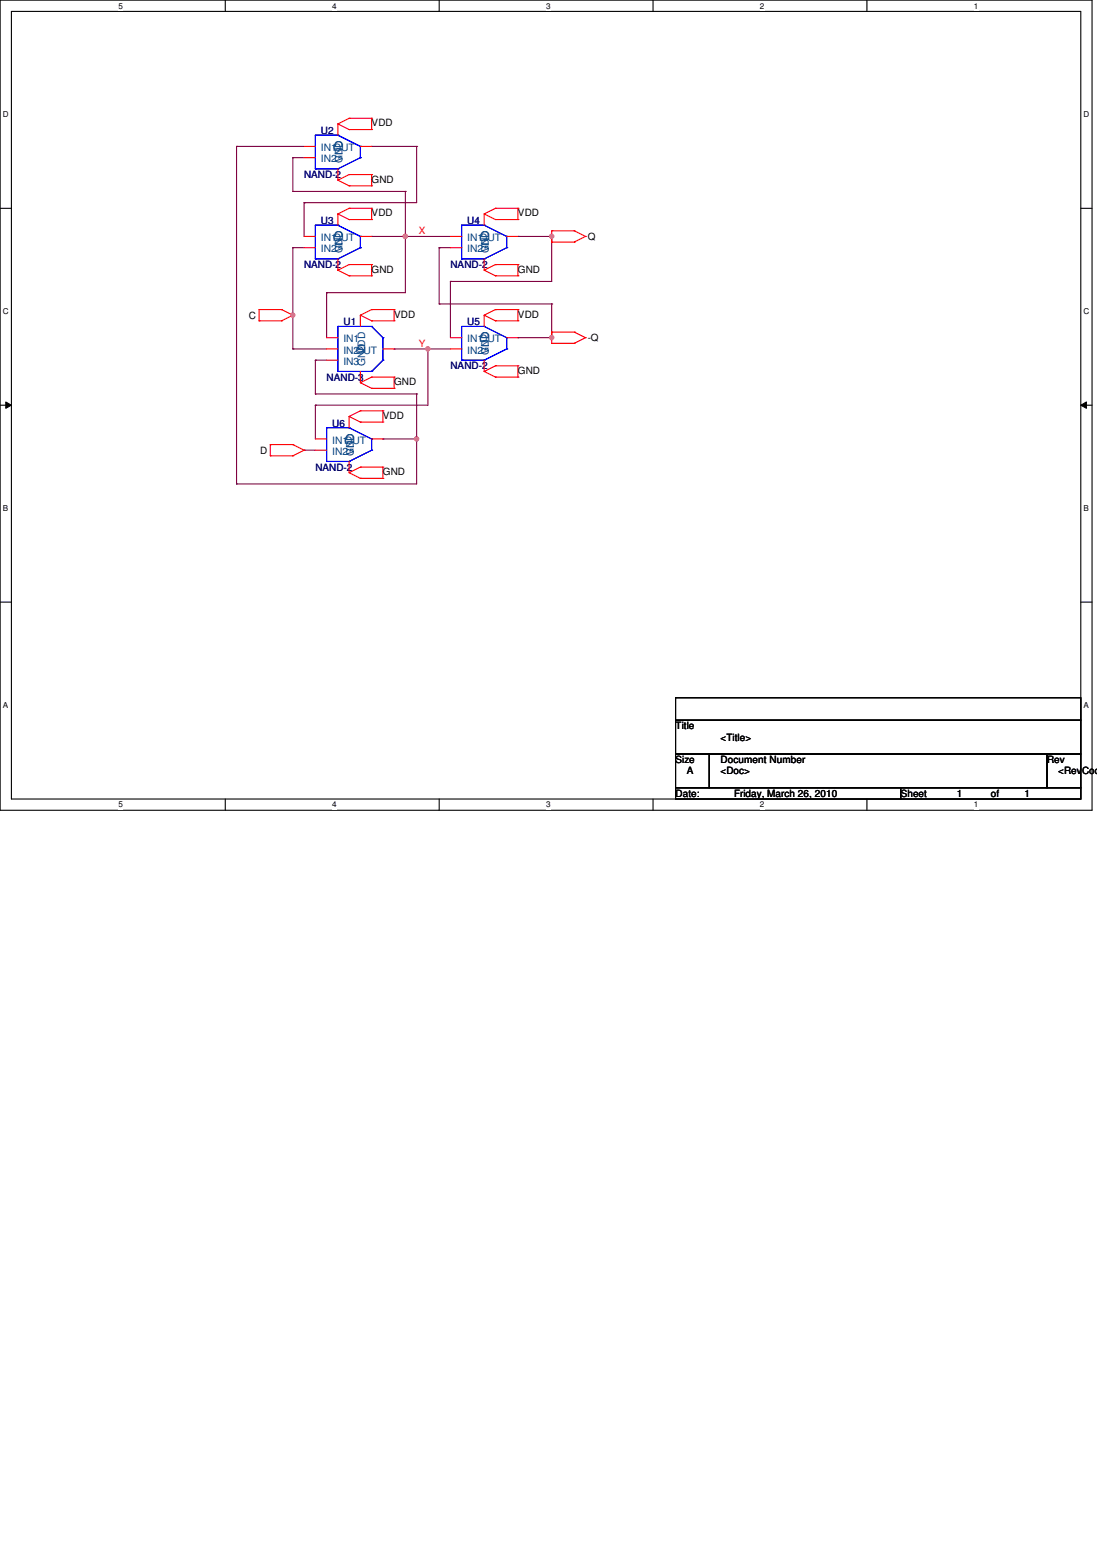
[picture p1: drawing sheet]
<svg xmlns="http://www.w3.org/2000/svg" width="297mm" height="420mm" viewBox="0 0 297 420" stroke-linecap="round" stroke-linejoin="round" font-family="sans-serif">
<path d="M0 0h295.7v219.5h-295.7zM3.1 3.1h289.6v213.4h-289.6z" fill="none" stroke="#000" stroke-width=".3"/>
<g fill="#fff">
<path d="M32 .3h1.2v2.5h-1.2z"/>
<path d="M32 216.7h1.2v2.5h-1.2z"/>
</g>
<path d="M61 0v3.1M61 216.5v3" fill="none" stroke="#000" stroke-width=".3"/>
<g fill="#fff">
<path d="M90 .3h1.1v2.5h-1.1z"/>
<path d="M90 216.7h1.1v2.5h-1.1z"/>
</g>
<path d="M118.9 0v3.1M118.9 216.5v3" fill="none" stroke="#000" stroke-width=".3"/>
<g fill="#fff">
<path d="M147.9 .3h1.2v2.5h-1.2z"/>
<path d="M147.9 216.7h1.2v2.5h-1.2z"/>
</g>
<path d="M176.8 0v3.1M176.8 216.5v3" fill="none" stroke="#000" stroke-width=".3"/>
<g fill="#fff">
<path d="M205.8 .3h1.2v2.5h-1.2z"/>
<path d="M205.8 216.7h1.2v2.5h-1.2z"/>
</g>
<path d="M234.7 0v3.1M234.7 216.5v3" fill="none" stroke="#000" stroke-width=".3"/>
<g fill="#fff">
<path d="M263.7 .3h1.2v2.5h-1.2z"/>
<path d="M263.7 216.7h1.2v2.5h-1.2z"/>
<path d="M.8 29.8h1.6v2.4h-1.6z"/>
<path d="M293.4 29.8h1.6v2.4h-1.6z"/>
<path d="M.8 83.1h1.6v2.5h-1.6z"/>
<path d="M293.4 83.1h1.6v2.5h-1.6z"/>
</g>
<path d="M0 56.4h3.1M292.7 56.4h3" fill="none" stroke="#000" stroke-width=".3"/>
<g fill="#fff">
<path d="M.8 136.4h1.4v2.5h-1.4z"/>
<path d="M293.4 136.4h1.5v2.5h-1.5z"/>
</g>
<path d="M0 109.8h3.1M292.7 109.8h3" fill="none" stroke="#000" stroke-width=".3"/>
<path d="M1.6 108.9l1.5 .9-1.5 .8zM292.7 109.8l1.5-.9v1.7z" fill="#000"/>
<path d="M1.6 108.9l1.5 .9-1.5 .8zM292.7 109.8l1.5-.9v1.7z" fill="none" stroke="#000" stroke-width=".27"/>
<g fill="#fff">
<path d="M.8 189.8h1.5v2.4h-1.5z"/>
<path d="M293.4 189.8h1.5v2.4h-1.5z"/>
</g>
<path d="M0 163.1h3.1M292.7 163.1h3" fill="none" stroke="#000" stroke-width=".3"/>
<g fill="none" stroke="#800040" stroke-width=".3">
<path d="M79.3 42.7h.1M79.3 51.9h.1M79.3 42.7h3M79.3 42.7v9.2M79.3 51.9h30.5M109.8 51.9h.1M109.8 51.9v12.2M118.9 67.1h.1M118.9 67.1v15.2M118.9 67.1h3.1M122 76.2h.1M122 76.2v15.3"/>
<path d="M122 76.2h27.4M140.3 64.1h.1M140.3 64.1h9.1M106.7 94.5h.1M106.7 94.5h9.2"/>
</g>
<circle cx="109.7" cy="64" r=".57" fill="#f0f"/>
<circle cx="109.7" cy="64" r=".57" fill="none" stroke="#f0f" stroke-width=".3"/>
<path d="M100.6 39.7h.1M100.6 39.7h12.2M112.8 39.7h.1M112.8 39.7v15.2M82.3 54.9h.1M82.3 54.9v9.2M100.6 64.1h.1M100.6 64.1h9.2M109.8 64.1h.1M109.8 64.1v15.2" fill="none" stroke="#800040" stroke-width=".3"/>
<circle cx="109.7" cy="64" r=".57" fill="#f0f"/>
<circle cx="109.7" cy="64" r=".57" fill="none" stroke="#f0f" stroke-width=".3"/>
<path d="M88.4 79.3h.1M88.4 79.3h21.4M88.4 79.3v12.2M85.4 97.6h.1M85.4 97.6v9.1M85.4 106.7h.1M85.4 106.7h27.4M112.8 118.9h.1M112.8 118.9v12.2" fill="none" stroke="#800040" stroke-width=".3"/>
<circle cx="112.8" cy="118.9" r=".57" fill="#f0f"/>
<circle cx="112.8" cy="118.9" r=".57" fill="none" stroke="#f0f" stroke-width=".3"/>
<g fill="none" stroke="#800040" stroke-width=".3">
<path d="M64.1 39.7h.1M64.1 39.7v91.4M64.1 39.7h18.2M79.3 67.1h.1M79.3 67.1h3M109.8 64.1h.1M109.8 64.1h12.2M149.4 64.1h.1M149.4 64.1v12.1M79.3 85.4h.1M79.3 85.4v9.1M115.9 94.5h.1"/>
<path d="M115.9 94.5v15.3M85.4 109.8h.1M85.4 109.8v9.1M103.7 118.9h.1M103.7 118.9h9.1"/>
</g>
<circle cx="149.4" cy="64" r=".57" fill="#f0f"/>
<circle cx="149.4" cy="64" r=".57" fill="none" stroke="#f0f" stroke-width=".3"/>
<path d="M115.9 94.5h.1M115.9 94.5h6.1" fill="none" stroke="#800040" stroke-width=".3"/>
<circle cx="115.8" cy="94.5" r=".57" fill="#f0f"/>
<circle cx="115.8" cy="94.5" r=".57" fill="none" stroke="#f0f" stroke-width=".3"/>
<path d="M82.3 54.9h.1M82.3 54.9h30.5M79.3 94.5h.1M79.3 94.5h9.1M85.4 97.6h.1M85.4 97.6h3M140.3 91.5h.1M140.3 91.5h9.1M85.4 109.8h.1M85.4 109.8h30.5M82.3 122h.1M82.3 122h3.1" fill="none" stroke="#800040" stroke-width=".3"/>
<circle cx="149.4" cy="91.5" r=".57" fill="#f0f"/>
<circle cx="149.4" cy="91.5" r=".57" fill="none" stroke="#f0f" stroke-width=".3"/>
<path d="M79.3 67.1h.1M79.3 67.1v18.3M118.9 82.3h.1M118.9 82.3h30.5M112.8 106.7h.1M112.8 106.7v12.2M64.1 131.1h.1M64.1 131.1h48.7" fill="none" stroke="#800040" stroke-width=".3"/>
<circle cx="79.3" cy="85.4" r=".57" fill="#f0f"/>
<circle cx="79.3" cy="85.4" r=".57" fill="none" stroke="#f0f" stroke-width=".3"/>
<path d="M149.4 82.3h.1M149.4 82.3v9.2" fill="none" stroke="#800040" stroke-width=".3"/>
<g fill="none" stroke="#f00" stroke-width=".3">
<path d="M82.3 39.7h3.1M91.5 33.6h.1M91.5 33.6l3 1.5M91.5 33.6v3M94.5 35.1h.1M94.5 32h.1M94.5 35.1h6.1M94.5 32l-3 1.6M94.5 32h6.1M97.6 39.7h3M100.6 32h.1M100.6 35.1h.1"/>
<path d="M100.6 32v3.1M82.3 42.7h3.1M91.5 48.8h.1M91.5 58h.1M91.5 48.8l3 1.5M91.5 58l3 1.5M91.5 45.8v3M91.5 58v3M94.5 50.3h.1M94.5 47.3h.1M94.5 59.5h.1M94.5 56.4h.1"/>
<path d="M94.5 50.3h6.1M94.5 47.3l-3 1.5M94.5 47.3h6.1M94.5 59.5h6.1M94.5 56.4l-3 1.6M94.5 56.4h6.1M100.6 47.3h.1M100.6 50.3h.1M100.6 56.4h.1M100.6 59.5h.1M100.6 47.3v3M100.6 56.4v3.1"/>
<path d="M131.1 58h.1M131.1 58l3.1 1.5M131.1 58v3M134.2 59.5h.1M134.2 56.4h.1M134.2 59.5h6.1M134.2 56.4h6.1M134.2 56.4l-3.1 1.6M140.3 56.4h.1M140.3 59.5h.1M140.3 56.4v3.1M82.3 64.1h3.1"/>
<path d="M82.3 67.1h3.1M91.5 73.2h.1M91.5 73.2l3 1.5M91.5 70.1v3.1M94.5 74.7h.1M94.5 71.7h.1M94.5 74.7h6.1M94.5 71.7l-3 1.5M94.5 71.7h6.1M97.6 64.1h3M100.6 71.7h.1M100.6 74.7h.1"/>
<path d="M100.6 71.7v3M122 64.1h3M122 67.1h3M131.1 73.2h.1M131.1 73.2l3.1 1.5M131.1 70.1v3.1M134.2 74.7h.1M134.2 71.7h.1M134.2 74.7h6.1M134.2 71.7h6.1M134.2 71.7l-3.1 1.5M137.2 64.1h3.1"/>
<path d="M140.3 71.7h.1M140.3 74.7h.1M140.3 71.7v3M149.4 65.6h.1M149.4 62.5h.1M149.4 62.5h6.1M149.4 65.6h6.1M149.4 62.5v3.1M155.5 62.5h.1M155.5 65.6h.1M155.5 62.5l3 1.6M158.5 64.1h.1"/>
<path d="M158.5 64.1l-3 1.5M70.1 86.9h.1M70.1 83.9h.1M70.1 83.9h6.1M70.1 86.9h6.1M70.1 83.9v3M76.2 83.9h.1M76.2 86.9h.1M76.2 83.9l3.1 1.5M79.3 85.4h.1M79.3 85.4l-3.1 1.5M88.4 91.5h3.1"/>
<path d="M88.4 94.5h3.1M88.4 97.6h3.1M97.6 85.4h.1M97.6 85.4l3 1.5M97.6 85.4v3M100.6 86.9h.1M100.6 83.9h.1M100.6 83.9h6.1M100.6 86.9h6.1M100.6 83.9l-3 1.5M103.7 94.5h3M106.7 83.9h.1"/>
<path d="M106.7 86.9h.1M106.7 83.9v3M122 91.5h3M122 94.5h3M131.1 85.4h.1M131.1 85.4l3.1 1.5M131.1 85.4v3M131.1 97.6v3M134.2 86.9h.1M134.2 83.9h.1M134.2 99.1h.1M134.2 83.9h6.1"/>
<path d="M134.2 86.9h6.1M134.2 83.9l-3.1 1.5M134.2 99.1l-3.1 1.5M134.2 99.1h6.1M137.2 91.5h3.1M140.3 83.9h.1M140.3 86.9h.1M140.3 99.1h.1M140.3 83.9v3M140.3 99.1v3.1M149.4 93h.1M149.4 90h.1"/>
<path d="M149.4 90v3M149.4 90h6.1M149.4 93h6.1M155.5 90h.1M155.5 93h.1M155.5 90l3 1.5M158.5 91.5h.1M158.5 91.5l-3 1.5M85.4 118.9h3M94.5 112.8h.1M94.5 112.8l3.1 1.5M94.5 112.8v3.1"/>
<path d="M97.6 103.7h.1M97.6 114.3h.1M97.6 111.3h.1M97.6 103.7l3 1.5M97.6 114.3h6.1M97.6 111.3l-3.1 1.5M97.6 111.3h6.1M97.6 100.6v3.1M100.6 105.2h.1M100.6 102.2h.1M100.6 105.2h6.1M100.6 102.2l-3 1.5"/>
<path d="M100.6 102.2h6.1M100.6 118.9h3.1M103.7 111.3h.1M103.7 114.3h.1M103.7 111.3v3M106.7 102.2h.1M106.7 105.2h.1M106.7 102.2v3M131.1 100.6h.1M131.1 100.6l3.1 1.6M134.2 102.2h.1M134.2 102.2h6.1"/>
<path d="M140.3 102.2h.1M73.2 123.5h.1M73.2 120.4h.1M73.2 120.4h6.1M73.2 123.5h6.1M73.2 120.4v3.1M79.3 120.4h.1M79.3 123.5h.1M79.3 120.4l3 1.6M82.3 122h.1M82.3 122l-3 1.5M85.4 122h3"/>
<path d="M94.5 128.1h.1M94.5 128.1l3.1 1.5M94.5 125v3.1M97.6 129.6h.1M97.6 126.5h.1M97.6 129.6h6.1M97.6 126.5l-3.1 1.6M97.6 126.5h6.1M103.7 126.5h.1M103.7 129.6h.1M103.7 126.5v3.1"/>
</g>
<path d="M182.9 189h109.8v6.1h-109.8zM182.9 195.1h109.8v9.2h-109.8zM182.9 204.3h9.2v9.1h-9.2zM182.9 213.4h61v3.1h-61zM192.1 204.3h91.4v9.1h-91.4zM243.9 213.4h48.8v3.1h-48.8zM283.5 204.3h9.2v9.1h-9.2z" fill="none" stroke="#000" stroke-width=".3"/>
<g fill="none" stroke="#00f" stroke-width=".3">
<path d="M91.5 36.6h.1M91.5 36.6h-6.1v9.2M91.5 36.6l6.1 3.1M97.6 39.7h.1M97.6 39.7v3M85.4 45.8h.1M85.4 45.8h6.1M91.5 45.8h.1M97.6 42.7h.1M97.6 42.7l-6.1 3.1M85.4 70.1h.1M85.4 70.1h6.1"/>
<path d="M91.5 70.1h.1M91.5 61h.1M91.5 61h-6.1v9.1M91.5 61l6.1 3.1M97.6 67.1h.1M97.6 64.1h.1M97.6 64.1v3M97.6 67.1l-6.1 3M125 70.1h.1M125 70.1h6.1M131.1 70.1h.1M131.1 61h.1"/>
<path d="M131.1 61h-6.1v9.1M131.1 61l6.1 3.1M137.2 67.1h.1M137.2 64.1h.1M137.2 64.1v3M137.2 67.1l-6.1 3M91.5 88.4h.1M91.5 88.4h9.1M91.5 88.4v12.2M100.6 88.4h.1M100.6 88.4l3.1 3.1M103.7 91.5h.1"/>
<path d="M103.7 97.6h.1M103.7 91.5v6.1M103.7 97.6l-3.1 3M125 97.6h.1M125 97.6h6.1M131.1 97.6h.1M131.1 88.4h.1M131.1 88.4h-6.1v9.2M131.1 88.4l6.1 3.1M137.2 94.5h.1M137.2 91.5h.1M137.2 94.5l-6.1 3.1"/>
<path d="M137.2 91.5v3M91.5 100.6h.1M91.5 100.6h9.1M94.5 115.9h.1M94.5 115.9h-6.1v9.1M94.5 115.9l6.1 3M100.6 118.9h.1M100.6 100.6h.1M100.6 118.9v3.1M88.4 125h.1M88.4 125h6.1M94.5 125h.1"/>
<path d="M100.6 122h.1M100.6 122l-6.1 3"/>
</g>
<circle cx="109.7" cy="64" r=".57" fill="#f0f"/>
<circle cx="109.7" cy="64" r=".57" fill="none" stroke="#f0f" stroke-width=".3"/>
<circle cx="109.7" cy="64" r=".57" fill="#f0f"/>
<circle cx="109.7" cy="64" r=".57" fill="none" stroke="#f0f" stroke-width=".3"/>
<circle cx="112.8" cy="118.9" r=".57" fill="#f0f"/>
<circle cx="112.8" cy="118.9" r=".57" fill="none" stroke="#f0f" stroke-width=".3"/>
<circle cx="149.4" cy="64" r=".57" fill="#f0f"/>
<circle cx="149.4" cy="64" r=".57" fill="none" stroke="#f0f" stroke-width=".3"/>
<circle cx="115.8" cy="94.5" r=".57" fill="#f0f"/>
<circle cx="115.8" cy="94.5" r=".57" fill="none" stroke="#f0f" stroke-width=".3"/>
<circle cx="149.4" cy="91.5" r=".57" fill="#f0f"/>
<circle cx="149.4" cy="91.5" r=".57" fill="none" stroke="#f0f" stroke-width=".3"/>
<circle cx="79.3" cy="85.4" r=".57" fill="#f0f"/>
<circle cx="79.3" cy="85.4" r=".57" fill="none" stroke="#f0f" stroke-width=".3"/>
<g font-size="2.8" fill="#004080">
<text x="86.9" y="40.9">IN1OUT</text>
<text x="86.9" y="44">IN2</text>
<text x="92.8" y="44.2" transform="rotate(-90 92.8 44.2)">GN</text>
<text x="92.8" y="44" transform="rotate(-90 92.8 44)">VDD</text>
<text x="86.9" y="65.3">IN1OUT</text>
<text x="126.5" y="65.3">IN1OUT</text>
<text x="86.9" y="68.4">IN2</text>
<text x="92.8" y="68.6" transform="rotate(-90 92.8 68.6)">GN</text>
<text x="92.8" y="68.4" transform="rotate(-90 92.8 68.4)">VDD</text>
<text x="126.5" y="68.4">IN2</text>
<text x="132.4" y="68.6" transform="rotate(-90 132.4 68.6)">GN</text>
<text x="132.4" y="68.4" transform="rotate(-90 132.4 68.4)">VDD</text>
<text x="93" y="92.8">IN1</text>
<text x="93" y="95.8">IN2OUT</text>
<text x="98.8" y="95.8" transform="rotate(-90 98.8 95.8)">VDD</text>
<text x="126.5" y="92.8">IN1OUT</text>
<text x="126.5" y="95.8">IN2</text>
<text x="132.4" y="95.8" transform="rotate(-90 132.4 95.8)">VDD</text>
<text x="93" y="98.8">IN3</text>
<text x="98.8" y="99.1" transform="rotate(-90 98.8 99.1)">GND</text>
<text x="132.4" y="96.1" transform="rotate(-90 132.4 96.1)">GN</text>
<text x="90" y="120.2">IN1OUT</text>
<text x="90" y="123.2">IN2</text>
<text x="95.8" y="123.5" transform="rotate(-90 95.8 123.5)">GN</text>
<text x="95.8" y="123.2" transform="rotate(-90 95.8 123.2)">VDD</text>
</g>
<g font-size="2.7">
<text x="100.6" y="34.2">VDD</text>
<text x="100.6" y="49.4">GND</text>
<text x="100.6" y="58.6">VDD</text>
<text x="140.3" y="58.6">VDD</text>
<text x="159.1" y="65">Q</text>
<text x="100.6" y="73.8">GND</text>
<text x="140.3" y="73.8">GND</text>
<text x="67.4" y="86.3">C</text>
<text x="106.7" y="86">VDD</text>
<text x="140.3" y="86">VDD</text>
<text x="159.1" y="92.4">-Q</text>
<text x="140.3" y="101.3">GND</text>
<text x="106.7" y="104.3">GND</text>
<text x="103.7" y="113.5">VDD</text>
<text x="70.4" y="122.9">D</text>
<text x="103.7" y="128.7">GND</text>
<text x="182.9" y="197.6">Title</text>
<text x="195.1" y="200.6">&lt;Title&gt;</text>
<text x="182.9" y="206.7">Size</text>
<text x="186" y="209.8">A</text>
<text x="195.1" y="206.7">Document Number</text>
<text x="195.1" y="209.8">&lt;Doc&gt;</text>
<text x="283.5" y="206.7">Rev</text>
<text x="286.6" y="209.8">&lt;RevCode</text>
<text x="182.9" y="215.9">Date:</text>
<text x="198.8" y="215.9">Friday, March 26, 2010</text>
<text x="243.9" y="215.9">Sheet</text>
<text x="259.1" y="215.9">1</text>
<text x="268.3" y="215.9">of</text>
<text x="277.4" y="215.9">1</text>
</g>
<g font-size="2.7" fill="#000080">
<text x="86.9" y="36.3">U2</text>
<text x="82.3" y="48.2">NAND-2</text>
<text x="86.9" y="60.7">U3</text>
<text x="126.5" y="60.7">U4</text>
<text x="82.3" y="72.6">NAND-2</text>
<text x="122" y="72.6">NAND-2</text>
<text x="93" y="88.1">U1</text>
<text x="126.5" y="88.1">U5</text>
<text x="122" y="100">NAND-2</text>
<text x="88.4" y="103.1">NAND-3</text>
<text x="90" y="115.6">U6</text>
<text x="85.4" y="127.5">NAND-2</text>
</g>
<g font-size="2.7" fill="#f00">
<text x="113.4" y="63.5">X</text>
<text x="113.4" y="93.9">Y</text>
</g>
<g font-size="2.2">
<text x="32" y="2.3">5</text>
<text x="90" y="2.3">4</text>
<text x="147.9" y="2.3">3</text>
<text x="205.8" y="2.3">2</text>
<text x="263.7" y="2.3">1</text>
<text x=".8" y="31.8">D</text>
<text x="293.4" y="31.8">D</text>
<text x=".8" y="85.1">C</text>
<text x="293.4" y="85.1">C</text>
<text x=".8" y="138.4">B</text>
<text x="293.4" y="138.4">B</text>
<text x=".8" y="191.8">A</text>
<text x="293.4" y="191.8">A</text>
<text x="32" y="218.7">5</text>
<text x="90" y="218.7">4</text>
<text x="147.9" y="218.7">3</text>
<text x="205.8" y="218.7">2</text>
<text x="263.7" y="218.7">1</text>
</g>
</svg>
